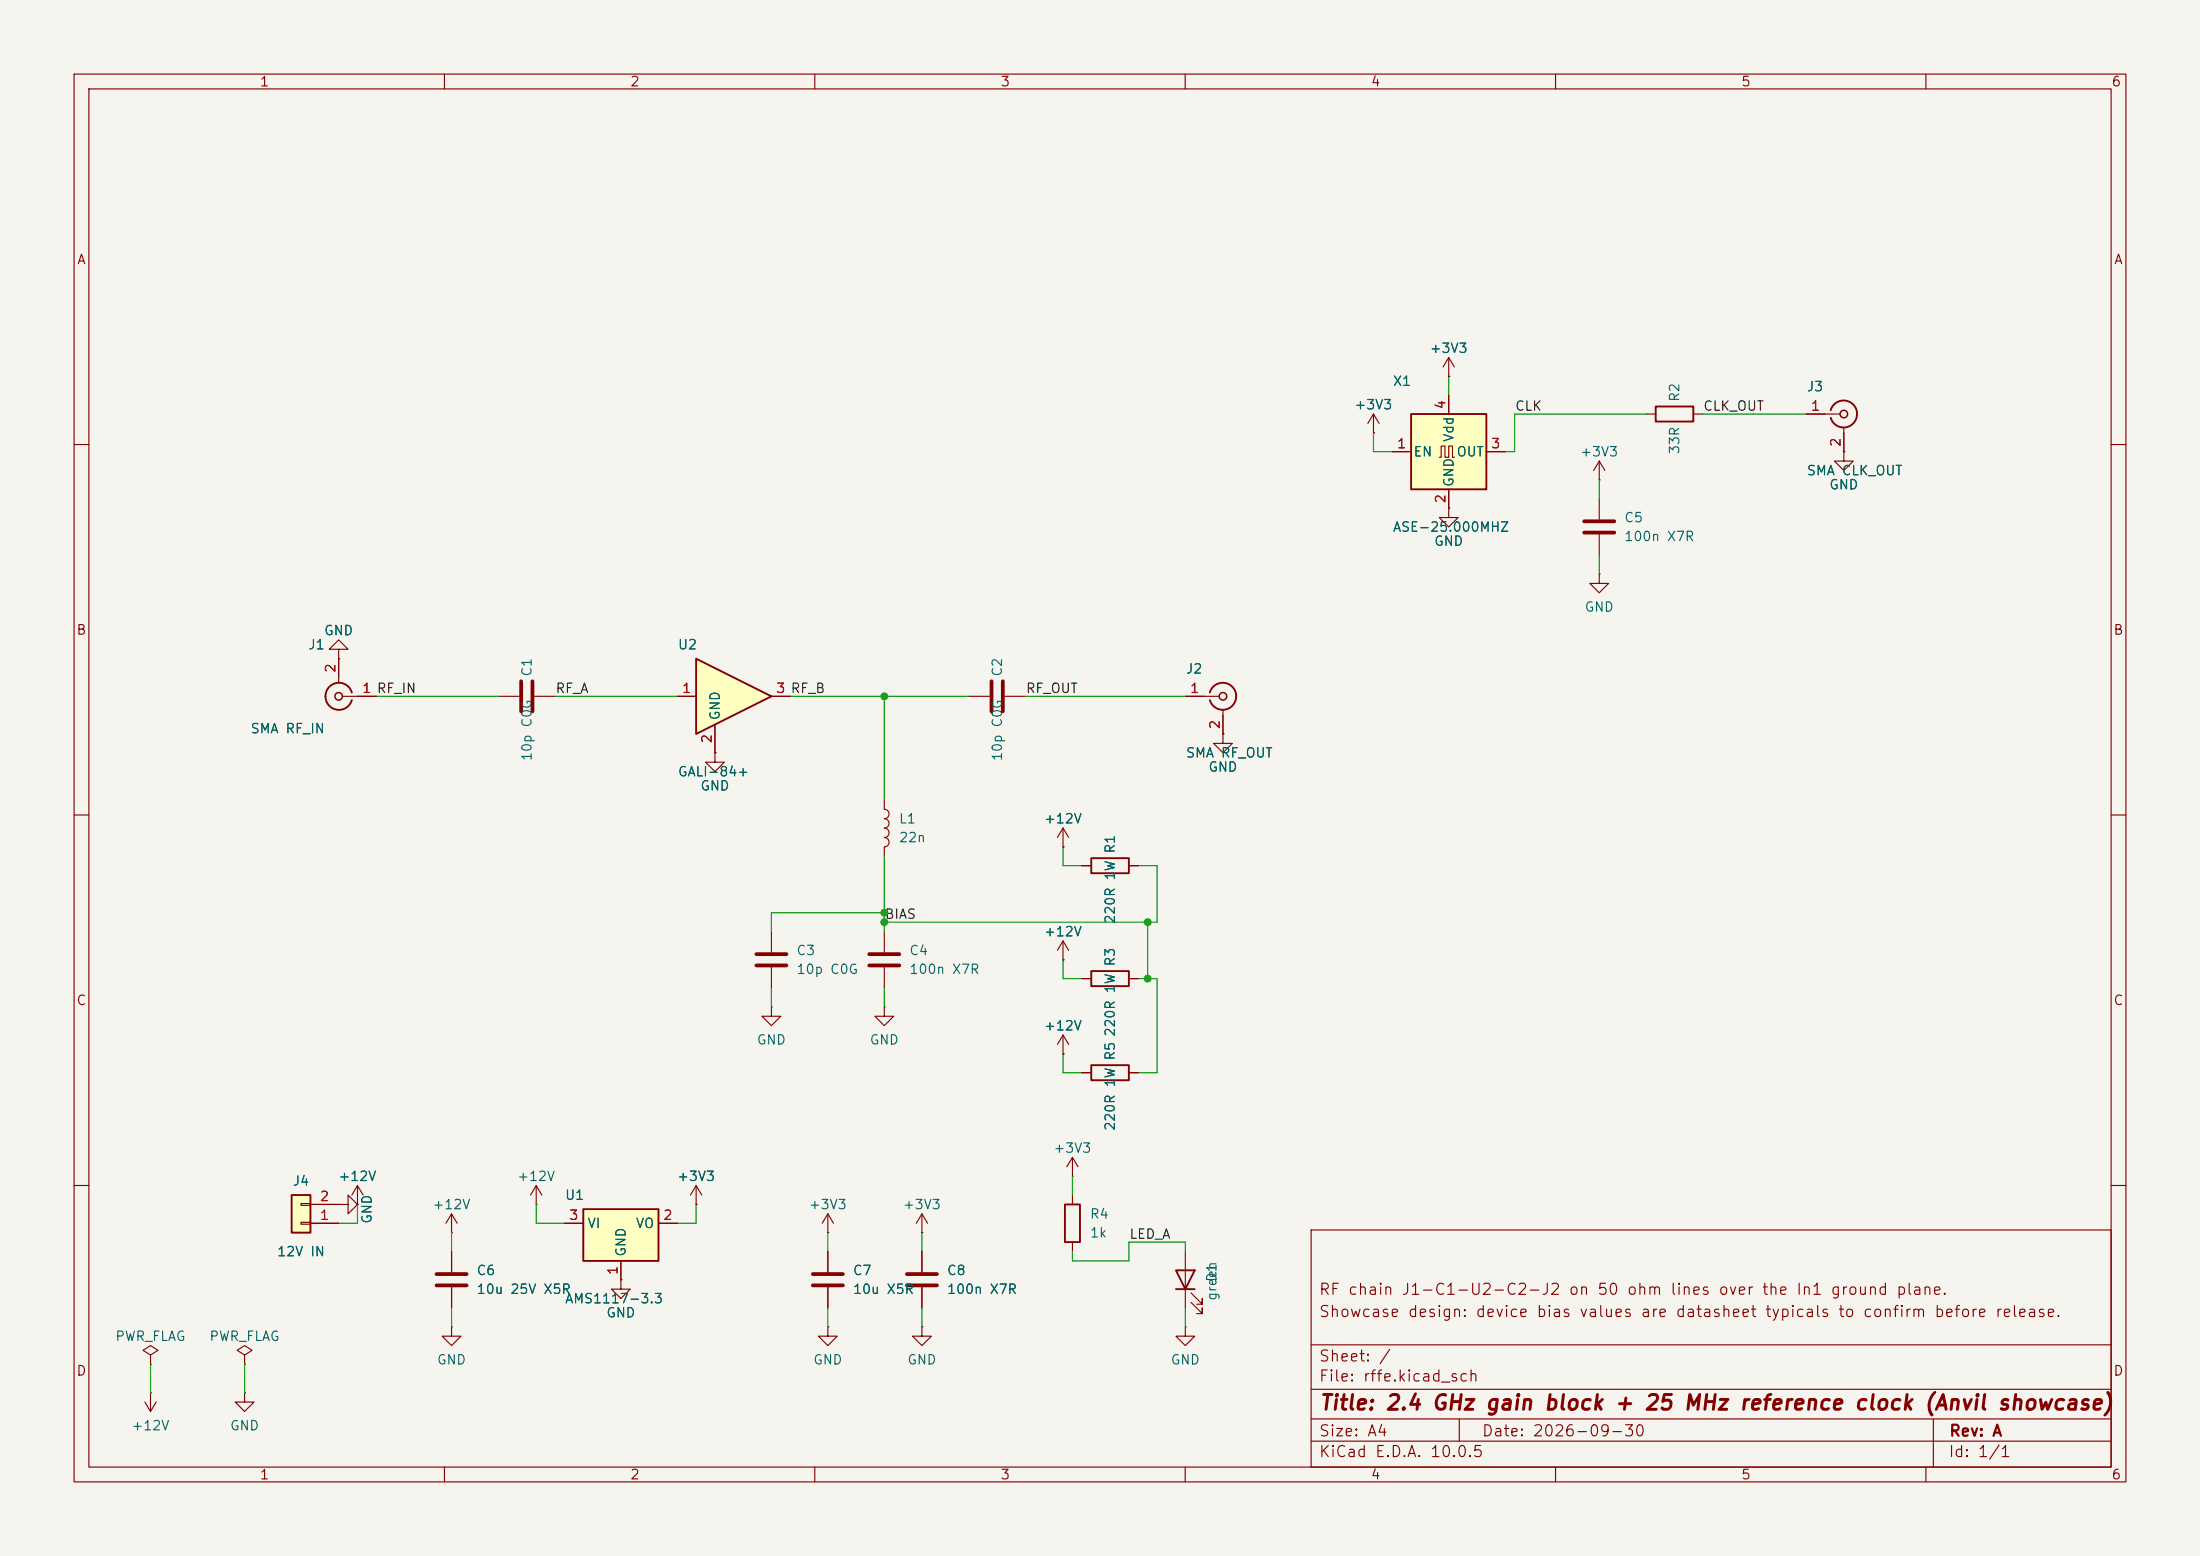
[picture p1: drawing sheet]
<svg xmlns="http://www.w3.org/2000/svg" width="297mm" height="210mm" viewBox="0 0 297 210" stroke-linecap="round" stroke-linejoin="round" font-family="sans-serif">
<path d="M0 0h297v210h-297z" fill="#f5f4ef" stroke="#f5f4ef" stroke-width=".14"/>
<g fill="none" stroke="#840000" stroke-width=".15">
<path d="M10 10h277v190h-277zM12 12h273v186h-273zM60 10v2M110 10v2M160 10v2M210 10v2M260 10v2M243.8 55.9h4.6M248.9 57.7v3.3M10 60h2M215.9 64.8h.1M215.9 62.2l-.8 1.3"/>
<path d="M215.9 62.2l.8 1.3M215.9 62.2v2.6M285 60h2M130.8 94h2.8M135.6 94h2.8M10 110h2M285 110h2M119.4 125.7v2.8M119.4 130.6v2.8M143.5 129.5h.1M143.5 127l-.8 1.3M143.5 127l.8 1.3"/>
<path d="M143.5 127v2.5M146 132.1h1.3M152.4 132.1h1.3M144.8 158.8h.1M144.8 156.2l-.8 1.3M144.8 156.2l.7 1.3M144.8 156.2v2.6M146 144.8h1.3M152.4 144.8h1.3M10 160h2M72.4 162.6h.1M72.4 160l-.8 1.3"/>
<path d="M72.4 160l.8 1.3M72.4 160v2.6M94 162.6h.1M94 160l-.8 1.3M94 160l.7 1.3M94 160v2.6M160 179.1v1.2h1.3l-1.3 1.3-1.3-1.3h1.3M160 179.1h.1M160 168.9v7.6M160.8 175.8l1.5 1.5v-.8v.8h-.8M160.8 174.5l1.5 1.5v-.7v.7h-.8M177 166h108v32h-108z"/>
<path d="M285 160h2M19.6 189.2l.7 1.3M20.3 188h.1M20.3 182.9l1-.7-1-.6-1 .6 1 .7v1.3M20.3 184.2h.1M20.3 188v2.5M21.1 189.2l-.8 1.3M33 182.9l1-.7-1-.6-1 .6 1 .7v1.3M33 184.2h.1M33 188v1.2h1.3l-1.3 1.3-1.3-1.3h1.3M33 188h.1M60 198v2"/>
<path d="M110 198v2M160 198v2M177 194.5h108M177 191.5h108M177 187.5h108M177 181.5h108M197 191.5v3M210 198v2M260 198v2M261 191.5v6.5"/>
</g>
<path d="M247.1 55.4a1.81 1.81 0 0 1 2.8-1 1.81 1.81 0 0 1 0 2.9 1.81 1.81 0 0 1-2.7-.9M147.3 131.1h5.1v2h-5.1zM147.3 143.8h5.1v2h-5.1zM158.7 171.5h2.6l-1.3 2.5zM158.7 174h2.6" fill="none" stroke="#840000" stroke-width=".25"/>
<circle cx="248.9" cy="55.9" r=".51" fill="none" stroke="#840000" stroke-width=".2"/>
<path d="M133.9 91.9v4.1M135.4 91.9v4.1M117.3 128.8h4.1M117.3 130.3h4.1" fill="none" stroke="#840000" stroke-width=".51"/>
<path d="M94 88.9l10.1 5.1-10.1 5.1z" fill="#ffffc2"/>
<path d="M94 88.9l10.1 5.1-10.1 5.1z" fill="none" stroke="#840000" stroke-width=".25"/>
<g fill="none" stroke="#840000" stroke-width=".15">
<path d="M91.4 94h2.6M96.5 97.8v3.8M104.1 94h2.6M96.5 101.6v1.3h1.3l-1.3 1.2-1.3-1.2h1.3M96.5 101.6h.1M104.1 135.9v1.3h1.3l-1.3 1.2-1.2-1.2h1.2M104.1 135.9h.1M119.4 135.9v1.3h1.2l-1.2 1.2-1.3-1.2h1.3M119.4 135.9h.1M143.5 139.7l-.8 1.3M143.5 139.7l.8 1.3M143.5 139.7v2.5"/>
<path d="M143.5 142.2h.1"/>
</g>
<path d="M39.4 161.3h2.5v5.1h-2.5z" fill="#ffffc2"/>
<path d="M39.4 161.3h2.5v5.1h-2.5z" fill="none" stroke="#840000" stroke-width=".25"/>
<g fill="none" stroke="#840000" stroke-width=".15">
<path d="M104.1 125.7v2.8M104.1 130.6v2.8M40.6 165h1.3v.2h-1.3zM40.6 162.4h1.3v.3h-1.3zM41.9 165.1h3.8M41.9 162.6h3.8M45.7 162.6h1.3v-1.3l1.3 1.3-1.3 1.2v-1.2M45.7 162.6h.1M48.3 162.6h.1M48.3 160l-.8 1.3M48.3 160l.7 1.3M48.3 160v2.6"/>
<path d="M61 179.1v1.2h1.2l-1.2 1.3-1.3-1.3h1.3M61 179.1h.1M61 168.9v2.8M61 173.7v2.8M83.8 172.7v1.3h1.3l-1.3 1.3-1.3-1.3h1.3M83.8 172.7h.1M111.8 179.1v1.2h1.2l-1.2 1.3-1.3-1.3h1.3M111.8 179.1h.1M124.5 168.9v2.8M124.5 173.7v2.8"/>
</g>
<path d="M102.1 128.8h4.1M102.1 130.3h4.1M58.9 172h4.1M58.9 173.5h4.1M122.4 172h4.1M122.4 173.5h4.1" fill="none" stroke="#840000" stroke-width=".51"/>
<path d="M78.7 163.2h10.2v7h-10.2z" fill="#ffffc2"/>
<path d="M223.5 54.9h5.1v2h-5.1zM47.5 93.5a1.81 1.81 0 0 0-2.8-1 1.81 1.81 0 0 0 0 3 1.81 1.81 0 0 0 2.8-1M163.3 93.5a1.82 1.82 0 0 1 2-1.3 1.82 1.82 0 0 1 1.6 1.8M166.9 94a1.81 1.81 0 0 1-1.6 1.8 1.81 1.81 0 0 1-2-1.3M147.3 115.8h5.1v2.1h-5.1zM78.7 163.2h10.2v7h-10.2zM143.8 162.6h2v5h-2z" fill="none" stroke="#840000" stroke-width=".25"/>
<g fill="none" stroke="#840000" stroke-width=".15">
<path d="M185.4 58.4h.1M185.4 55.9l-.7 1.3M185.4 55.9l.8 1.3M185.4 55.9v2.5M195.6 50.8h.1M195.6 48.3l-.8 1.2M195.6 48.3l.7 1.2M195.6 48.3v2.5M222.2 55.9h1.3M228.6 55.9h1.3M215.9 77.5v1.2h1.3l-1.3 1.3-1.3-1.3h1.3M215.9 77.5h.1"/>
<path d="M215.9 67.3v2.8M215.9 72.1v2.8M45.7 87.6h1.3l-1.3-1.2-1.3 1.2h1.3v1.3M45.7 88.9h.1M45.7 88.9v3.3M46.2 94h4.6M67.3 94h2.8M72.1 94h2.8M160 94h4.6M165.1 99.1v1.2h1.3l-1.3 1.3-1.3-1.3h1.3M165.1 99.1h.1M165.1 95.8v3.3"/>
<path d="M119.4 108v1.2a.64 .64 0 0 1 .6 .7 .64 .64 0 0 1-.6 .6 .64 .64 0 0 1 .6 .6 .64 .64 0 0 1-.6 .7M119.4 111.8a.64 .64 0 0 1 .6 .6 .64 .64 0 0 1-.6 .6 .64 .64 0 0 1 .6 .7 .64 .64 0 0 1-.6 .6v1.3M143.5 114.3h.1M143.5 111.8l-.8 1.2M143.5 111.8l.8 1.2M143.5 111.8v2.5M146 116.8h1.3M152.4 116.8h1.3M61 166.4h.1M61 163.8l-.8 1.3M61 163.8l.7 1.3M61 163.8v2.6"/>
<path d="M76.2 165.1h2.5M83.8 170.2v2.5M88.9 165.1h2.5M111.8 166.4h.1M111.8 163.8l-.8 1.3M111.8 163.8l.7 1.3M111.8 163.8v2.6M111.8 168.9v2.8M111.8 173.7v2.8M124.5 166.4h.1M124.5 179.1v1.2h1.2l-1.2 1.3-1.3-1.3h1.3M124.5 179.1h.1"/>
<path d="M124.5 163.8l-.8 1.3M124.5 163.8l.7 1.3M124.5 163.8v2.6M144.8 161.3v1.3M144.8 167.6v1.3"/>
</g>
<g fill="none" stroke="#840000" stroke-width=".2">
<circle cx="45.7" cy="94" r=".51"/>
<circle cx="165.1" cy="94" r=".51"/>
</g>
<path d="M213.9 70.4h4M213.9 71.9h4M70.4 91.9v4.1M71.9 91.9v4.1M109.7 172h4.1M109.7 173.5h4.1" fill="none" stroke="#840000" stroke-width=".51"/>
<path d="M190.5 55.9h10.2v10.1h-10.2z" fill="#ffffc2"/>
<path d="M190.5 55.9h10.2v10.1h-10.2z" fill="none" stroke="#840000" stroke-width=".25"/>
<g fill="none" stroke="#840000" stroke-width=".15">
<path d="M185.4 58.4h.1M195.6 50.8h.1M195.6 53.3v2.6M243.8 55.9h2.6M248.9 58.4v2.6M188 61h2.5M194.3 61.7h.3v-1.5h.5v1.5h.5v-1.5h.5v1.5h.2M195.6 68.6v1.3h1.2l-1.2 1.2-1.3-1.2h1.3M195.6 68.6h.1M195.6 66v2.6M200.7 61h2.5M248.9 61v1.2h1.3l-1.3 1.3-1.3-1.3h1.3"/>
<path d="M248.9 61h.1M45.7 88.9h.1M45.7 88.9v2.5M48.3 94h2.5M91.4 94h2.6M96.5 97.8v3.8M104.1 94h2.6M160 94h2.6M165.1 99.1h.1M165.1 96.5v2.6M96.5 101.6h.1M143.5 114.3h.1"/>
<path d="M146 116.8h1.3M152.4 116.8h1.3M143.5 129.5h.1M146 132.1h1.3M152.4 132.1h1.3M143.5 142.2h.1M146 144.8h1.3M152.4 144.8h1.3M41.9 165.1h3.8M41.9 162.6h3.8M45.7 162.6h.1M48.3 162.6h.1"/>
<path d="M61 168.9v2.8M61 173.7v2.8M76.2 165.1h2.5M83.8 172.7h.1M83.8 170.2v2.5M88.9 165.1h2.5M94 162.6h.1M111.8 168.9v2.8M111.8 173.7v2.8M124.5 168.9v2.8M124.5 173.7v2.8"/>
</g>
<g fill="none" stroke="#009600" stroke-width=".15">
<path d="M185.4 58.4v2.6h2.6M195.6 50.8v2.5M222.2 55.9h-17.7v5.1h-1.3M229.9 55.9h13.9M215.9 64.8v2.5M215.9 74.9v2.6M50.8 94h16.5M74.9 94h16.5M106.7 94h24.1M119.4 94v14M138.4 94h21.6M119.4 115.6v10.1"/>
<path d="M143.5 114.3v2.5h2.5M153.7 116.8h2.5v7.7h-36.8M104.1 133.4v2.5M119.4 133.4v2.5M119.4 123.2h-15.3v2.5M143.5 129.5v2.6h2.5M153.7 132.1h2.5v12.7h-2.5M154.9 124.5v7.6M143.5 142.2v2.6h2.5M144.8 158.8v2.5M48.3 162.6v2.5h-2.6M61 166.4v2.5"/>
<path d="M61 176.5v2.6M72.4 162.6v2.5h3.8M94 162.6v2.5h-2.6M111.8 166.4v2.5M111.8 176.5v2.6M124.5 166.4v2.5M124.5 176.5v2.6M144.8 168.9v1.3h7.6v-2.6h7.6v1.3M160 176.5v2.6M20.3 184.2v3.8M33 184.2v3.8"/>
</g>
<g fill="#009600" stroke="#009600" stroke-width=".14">
<circle cx="154.9" cy="124.5" r=".46"/>
<circle cx="154.9" cy="132.1" r=".46"/>
<circle cx="119.4" cy="123.2" r=".46"/>
<circle cx="119.4" cy="94" r=".46"/>
<circle cx="119.4" cy="124.5" r=".46"/>
</g>
<text font-size="2" fill="#840000" x="178" y="190.8">Title: 2.4 GHz gain block + 25 MHz reference clock (Anvil showcase)</text>
<g font-size="1.5" fill="#840000">
<text x="178" y="178.1">Showcase design: device bias values are datasheet typicals to confirm before release.</text>
<text x="178" y="175.1">RF chain J1-C1-U2-C2-J2 on 50 ohm lines over the In1 ground plane.</text>
<text x="178" y="184.1">Sheet: /</text>
<text x="178" y="186.8">File: rffe.kicad_sch</text>
<text x="178" y="197">KiCad E.D.A. 10.0.5</text>
<text x="178" y="194.2">Size: A4</text>
<text x="200" y="194.2">Date: 2026-09-30</text>
<text x="263" y="197">Id: 1/1</text>
<text x="263" y="194.2">Rev: A</text>
</g>
<g font-size="1.3" fill="#840000">
<text x="35" y="12">1</text>
<text x="85" y="12">2</text>
<text x="135" y="12">3</text>
<text x="185" y="12">4</text>
<text x="235" y="12">5</text>
<text x="285" y="12">6</text>
<text x="10.3" y="36">A</text>
<text x="285.3" y="36">A</text>
<text x="10.2" y="86">B</text>
<text x="285.2" y="86">B</text>
<text x="10.2" y="136">C</text>
<text x="285.2" y="136">C</text>
<text x="10.2" y="186">D</text>
<text x="285.2" y="186">D</text>
<text x="35" y="200">1</text>
<text x="85" y="200">2</text>
<text x="135" y="200">3</text>
<text x="185" y="200">4</text>
<text x="235" y="200">5</text>
<text x="285" y="200">6</text>
</g>
<g font-size="1.3" fill="#006464">
<text x="192.9" y="48">+3V3</text>
<text x="187.9" y="52.4">X1</text>
<text x="243.8" y="53.1">J3</text>
<text x="182.8" y="55.6">+3V3</text>
<text x="196.5" y="59.7" transform="rotate(-90 196.5 59.7)">Vdd</text>
<text x="227" y="54.3" transform="rotate(-90 227 54.3)">R2</text>
<text x="190.7" y="61.9">EN</text>
<text x="196.5" y="65.8" transform="rotate(-90 196.5 65.8)">GND</text>
<text x="196.6" y="61.9">OUT</text>
<text x="213.2" y="61.9">+3V3</text>
<text x="227" y="61.4" transform="rotate(-90 227 61.4)">33R</text>
<text x="243.8" y="64.5">SMA CLK_OUT</text>
<text x="219.2" y="70.8">C5</text>
<text x="246.9" y="66.4">GND</text>
<text x="187.9" y="72.1">ASE-25.000MHZ</text>
<text x="193.5" y="74">GND</text>
<text x="219.2" y="73.4">100n X7R</text>
<text x="213.8" y="82.9">GND</text>
<text x="41.5" y="88">J1</text>
<text x="43.7" y="86.1">GND</text>
<text x="91.4" y="88">U2</text>
<text x="72.1" y="91.4" transform="rotate(-90 72.1 91.4)">C1</text>
<text x="135.6" y="91.4" transform="rotate(-90 135.6 91.4)">C2</text>
<text x="160" y="91.2">J2</text>
<text x="33.7" y="99.3">SMA RF_IN</text>
<text x="97.5" y="97.3" transform="rotate(-90 97.5 97.3)">GND</text>
<text x="72.1" y="102.8" transform="rotate(-90 72.1 102.8)">10p C0G</text>
<text x="91.4" y="105.1">GALI-84+</text>
<text x="94.5" y="107">GND</text>
<text x="135.6" y="102.8" transform="rotate(-90 135.6 102.8)">10p C0G</text>
<text x="160" y="102.6">SMA RF_OUT</text>
<text x="163" y="104.5">GND</text>
<text x="121.3" y="111.5">L1</text>
<text x="121.3" y="114">22n</text>
<text x="140.8" y="111.5">+12V</text>
<text x="150.8" y="115.3" transform="rotate(-90 150.8 115.3)">R1</text>
<text x="150.8" y="124.8" transform="rotate(-90 150.8 124.8)">220R 1W</text>
<text x="107.4" y="129.2">C3</text>
<text x="107.4" y="131.8">10p C0G</text>
<text x="122.7" y="129.2">C4</text>
<text x="122.7" y="131.8">100n X7R</text>
<text x="140.8" y="126.7">+12V</text>
<text x="150.8" y="130.5" transform="rotate(-90 150.8 130.5)">R3</text>
<text x="102.1" y="141.3">GND</text>
<text x="117.3" y="141.3">GND</text>
<text x="140.8" y="139.4">+12V</text>
<text x="150.8" y="143.2" transform="rotate(-90 150.8 143.2)">R5</text>
<text x="150.8" y="140" transform="rotate(-90 150.8 140)">220R 1W</text>
<text x="142.1" y="155.9">+3V3</text>
<text x="150.8" y="152.7" transform="rotate(-90 150.8 152.7)">220R 1W</text>
<text x="39.4" y="160.3">J4</text>
<text x="45.6" y="159.7">+12V</text>
<text x="69.7" y="159.7">+12V</text>
<text x="91.3" y="159.7">+3V3</text>
<text x="50.5" y="165.3" transform="rotate(-90 50.5 165.3)">GND</text>
<text x="58.3" y="163.5">+12V</text>
<text x="76.2" y="162.3">U1</text>
<text x="79.2" y="166.1">VI</text>
<text x="85.7" y="166.1">VO</text>
<text x="109.1" y="163.5">+3V3</text>
<text x="121.8" y="163.5">+3V3</text>
<text x="147.1" y="164.8">R4</text>
<text x="147.1" y="167.3">1k</text>
<text x="37.3" y="169.9">12V IN</text>
<text x="64.2" y="172.4">C6</text>
<text x="84.8" y="169.7" transform="rotate(-90 84.8 169.7)">GND</text>
<text x="115" y="172.4">C7</text>
<text x="127.7" y="172.4">C8</text>
<text x="164.5" y="173.1" transform="rotate(-90 164.5 173.1)">D1</text>
<text x="64.2" y="175">10u 25V X5R</text>
<text x="76.2" y="176.2">AMS1117-3.3</text>
<text x="81.8" y="178.1">GND</text>
<text x="115" y="175">10u X5R</text>
<text x="127.7" y="175">100n X7R</text>
<text x="164.5" y="175.7" transform="rotate(-90 164.5 175.7)">green</text>
<text x="15.5" y="181.3">PWR_FLAG</text>
<text x="28.2" y="181.3">PWR_FLAG</text>
<text x="58.9" y="184.5">GND</text>
<text x="109.7" y="184.5">GND</text>
<text x="122.4" y="184.5">GND</text>
<text x="158" y="184.5">GND</text>
<text x="17.7" y="193.4">+12V</text>
<text x="31" y="193.4">GND</text>
</g>
<g font-size="1.3" fill="#a90000">
<text x="195.4" y="55.3" transform="rotate(-90 195.4 55.3)">4</text>
<text x="244.4" y="55.7">1</text>
<text x="188.5" y="60.8">1</text>
<text x="201.2" y="60.8">3</text>
<text x="248.8" y="60.4" transform="rotate(-90 248.8 60.4)">2</text>
<text x="195.4" y="68" transform="rotate(-90 195.4 68)">2</text>
<text x="45.6" y="90.9" transform="rotate(-90 45.6 90.9)">2</text>
<text x="48.8" y="93.8">1 RF_IN</text>
<text x="48.8" y="93.8">1</text>
<text x="92" y="93.8">1</text>
<text x="104.7" y="93.8">3 RF_B</text>
<text x="104.7" y="93.8">3</text>
<text x="160.6" y="93.8">1</text>
<text x="96.4" y="100.4" transform="rotate(-90 96.4 100.4)">2</text>
<text x="165" y="98.5" transform="rotate(-90 165 98.5)">2</text>
<text x="43.1" y="165">1</text>
<text x="43.1" y="162.4">2</text>
<text x="76.7" y="165">3</text>
<text x="89.4" y="165">2</text>
<text x="83.7" y="172.2" transform="rotate(-90 83.7 172.2)">1</text>
</g>
<g font-size="1.3" fill="#0f0f0f">
<text x="204.4" y="55.8">CLK</text>
<text x="229.8" y="55.8">CLK_OUT</text>
<text x="74.9" y="93.9">RF_A</text>
<text x="138.4" y="93.9">RF_OUT</text>
<text x="119.4" y="124.3">BIAS</text>
<text x="152.4" y="167.5">LED_A</text>
</g>
</svg>
